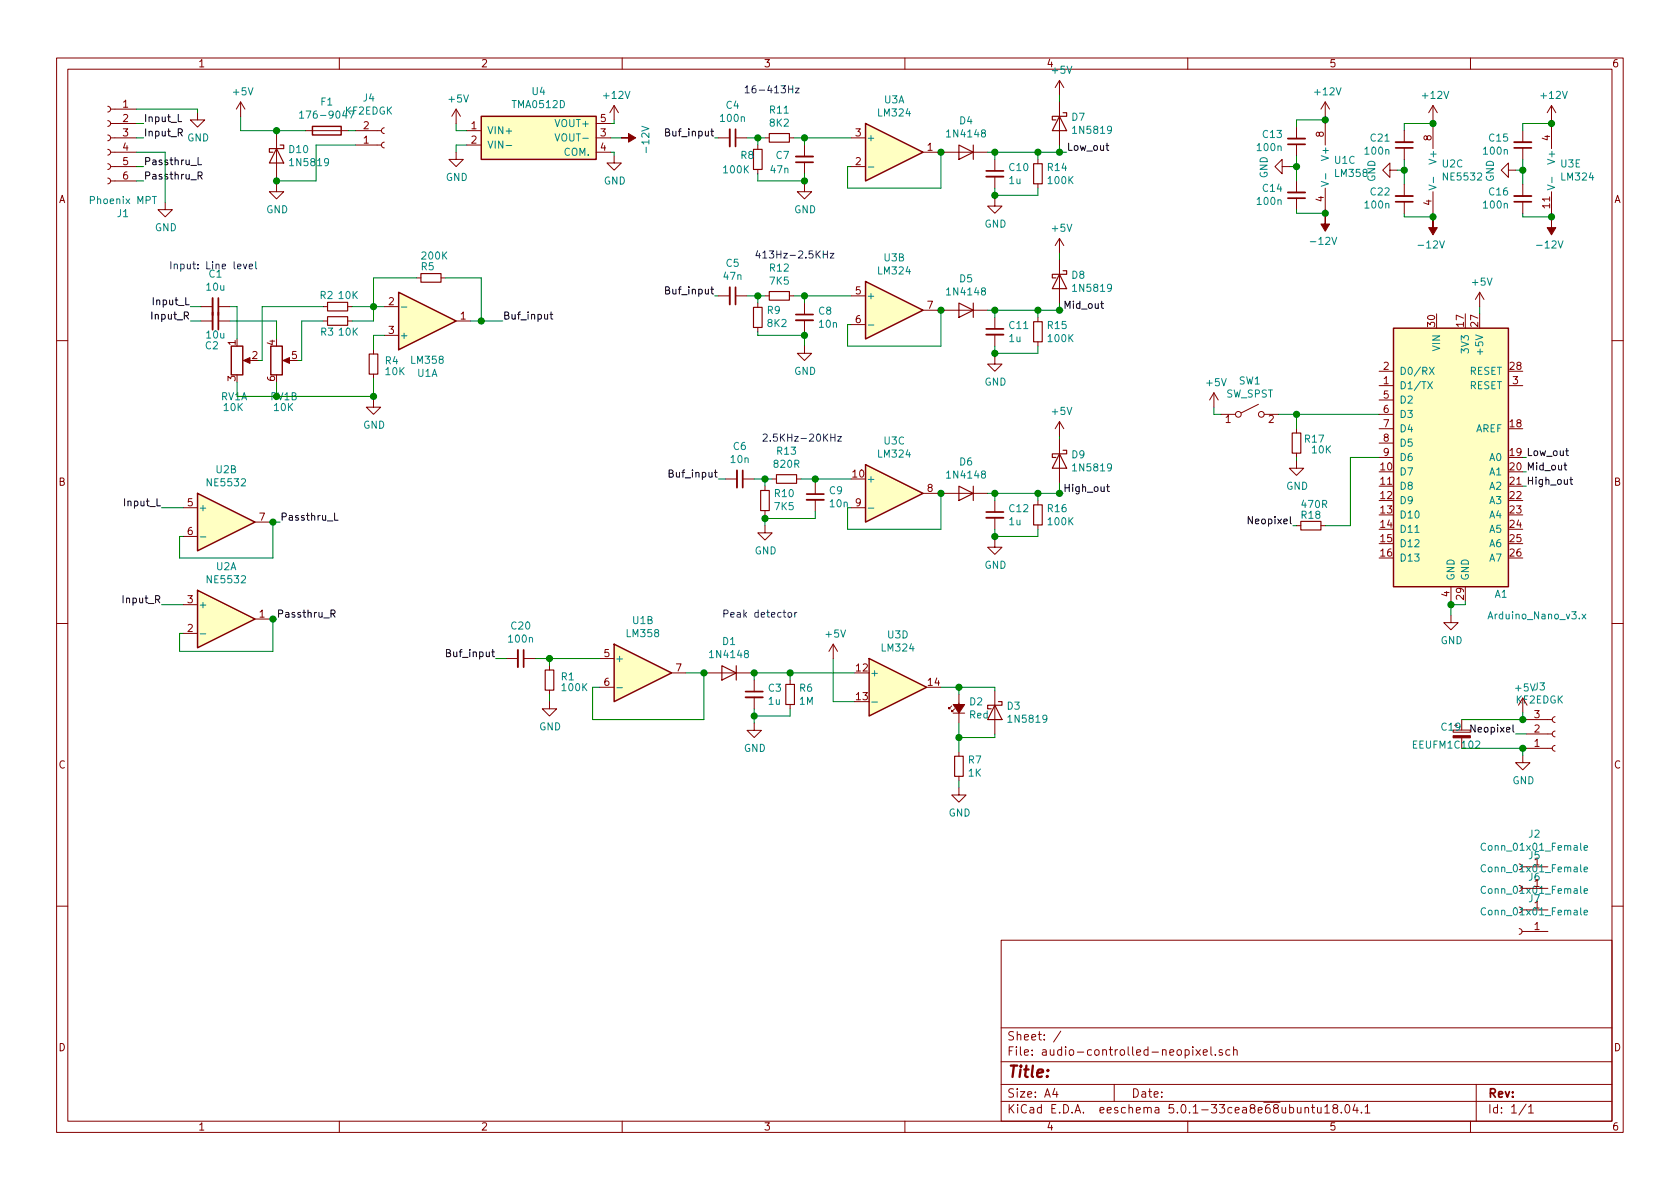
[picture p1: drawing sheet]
<svg xmlns="http://www.w3.org/2000/svg" width="297mm" height="210mm" viewBox="0 0 297 210" stroke-linecap="round" stroke-linejoin="round" font-family="sans-serif">
<g fill="none" stroke="#840000" stroke-width=".18">
<path d="M10 10.3h277v189.9h-277zM12 12.2h273v186.1h-273zM19 18.8l.4 .1 .2 .3-.2 .4-.4 .2M19.6 19.3h4.5M34.9 19.9v1.3h1.3l-1.3 1.3-1.2-1.3h1.2M42.5 18l-.7 1.3M42.5 18v2.6M42.5 18l.8 1.3M60 10.3v1.9M80.6 19.3l-.7 1.3M80.6 19.3v2.5M80.6 19.3l.8 1.3"/>
<path d="M108.6 18.7l-.8 1.2M108.6 18.7v2.5M108.6 18.7l.7 1.2M110 10.3v1.9M160 10.3v1.9M187.3 14.2v2.6M187.3 18v7.6M187.3 14.2l-.7 1.3M187.3 14.2l.8 1.3M210 10.3v1.9M234.3 18v2.6M234.3 18l-.7 1.3"/>
<path d="M234.3 18l.8 1.3M253.4 18.7v2.5M253.4 18.7l-.8 1.2M253.4 18.7l.7 1.2M260 10.3v1.9M274.3 18.7l-.7 1.2M274.3 18.7v2.5M274.3 18.7l.8 1.2M19 31.5l.4 .1 .2 .3-.2 .4-.4 .2M19 29l.4 .1 .2 .3-.2 .4-.4 .2M19 26.4l.4 .1 .2 .3-.2 .4-.4 .2M19 23.9l.4 .1 .2 .3-.2 .4-.4 .2"/>
<path d="M19 21.3l.4 .2 .2 .2-.2 .5-.4 .1M19.6 24.4h4.5M19.6 26.9h4.5M19.6 32h4.5M19.6 29.5h4.5M19.6 21.8h4.5M29.2 35.8v1.3h1.3l-1.3 1.2-1.3-1.2h1.3M48.9 32.6v1.3h1.3l-1.3 1.3-1.3-1.3h1.3M48.9 23.7v7.7M54 23.1h7.6M62.9 23.1h4.5M62.9 25.6h4.5"/>
<path d="M67.9 22.6l-.3 .1-.2 .3 .1 .4 .4 .2M67.9 25.1l-.3 .1-.2 .4 .1 .4 .4 .2M80.6 26.9v1.3h1.3l-1.3 1.3-1.2-1.3h1.2M82.5 23.1h2.6M82.5 25.6h2.6M105.4 24.4h2.5M105.4 26.9h2.5M105.4 21.8h2.5M108.6 27.6v1.2h1.3l-1.3 1.3-1.3-1.3h1.3M127 24.4h2M130 24.4h2.1M134 25.6v.8"/>
<path d="M134 30v.7M135.3 24.4h.7M139.6 24.4h.7M142.2 32.6v1.3h1.3l-1.3 1.3-1.2-1.3h1.2M142.2 25.6v2.1M142.2 28.7v2M150.5 24.4h2.5M150.5 29.5h2.5M163.2 26.9h2.5M167 26.9h7.6M175.9 35.2v1.2h1.3l-1.3 1.3-1.3-1.3h1.3M175.9 28.2v2"/>
<path d="M175.9 31.2v2.1M183.5 28.2v.8M183.5 32.5v.8M226.7 29.5v-1.3l-1.3 1.3 1.3 1.2v-1.2h1.3M229.2 22.5v2M229.2 25.5v2.1M229.2 32v2M229.2 35v2.1M234.3 21.8v3.8M234.3 33.3v3.8M245.7 30.1v-1.3l-1.2 1.3 1.2 1.3v-1.3h1.3M248.3 23.1v2"/>
<path d="M248.3 26.2v2M248.3 32.6v2.1M248.3 35.7v2M253.4 22.5v3.8M253.4 33.9v3.8M266.7 30.1v-1.3l-1.3 1.3 1.3 1.3v-1.3h1.3M269.2 23.1v2M269.2 26.2v2M269.2 32.6v2.1M269.2 35.7v2M274.3 22.5v3.8M274.3 33.9v3.8"/>
<path d="M35.6 54.2h2M35.6 56.8h2M38.6 54.2h2M38.6 56.8h2M57.1 54.2h.8M57.1 56.8h.8M61.5 54.2h.7M61.5 56.8h.7M67.9 54.2h2.6M67.9 59.3h2.6M73.7 49.1h.7M78 49.1h.7"/>
<path d="M80.6 56.8h2.6M127 52.3h2M130 52.3h2.1M134 53.6v.8M134 57.9v.8M135.3 52.3h.7M139.6 52.3h.7M142.2 53.6v2M142.2 56.6v2.1M150.5 52.3h2.5M150.5 57.4h2.5M163.2 54.9h2.5"/>
<path d="M167 54.9h7.6M175.9 56.1v2.1M175.9 59.2v2M183.5 56.1v.8M187.3 42.2v2.5M187.3 46v7.6M187.3 42.2l-.7 1.2M187.3 42.2l.8 1.2M261.6 51.7l-.7 1.3M261.6 51.7v2.5M261.6 51.7l.8 1.3M10 60.2h2"/>
<path d="M43.4 63.7h1M50.4 63.7h1M66 70.7v1.3h1.3l-1.3 1.3-1.2-1.3h1.2M66 61.8v.8M66 66.2v.7M142.2 61.2v1.3h1.3l-1.3 1.2-1.2-1.2h1.2M175.9 63.1v1.3h1.3l-1.3 1.3-1.3-1.3h1.3M183.5 60.4v.8M187.3 74.5v2.6M187.3 77.7v7.6M187.3 74.5l-.7 1.3M187.3 74.5l.8 1.3"/>
<path d="M214.6 69.5l-.7 1.2M214.6 69.5v2.5M214.6 69.5l.8 1.2M215.9 73.3h2.5M222.5 71.5l-3 1.5M223.5 73.3h2.6M229.2 75.8v.8M243.8 68.2h2.6M243.8 65.7h2.6M243.8 70.7h2.6M243.8 73.3h2.6M243.8 75.8h2.6"/>
<path d="M243.8 78.4h2.6M266.7 68.2h2.5M285 60.2h2M32.4 89.8h2.5M32.4 94.9h2.5M45.1 92.3h2.5M128.3 84.7h2M131.3 84.7h2M135.3 93v1.2h1.2l-1.2 1.3-1.3-1.3h1.3M135.3 86v.7M135.3 90.3v.8M136.5 84.7h.8"/>
<path d="M140.8 84.7h.8M144.1 85.3v2.1M144.1 88.4v2M150.5 89.8h2.5M163.2 87.2h2.5M167 87.2h7.6M175.9 95.5v1.3h1.3l-1.3 1.2-1.3-1.2h1.3M175.9 88.5v2M175.9 91.6v2M183.5 88.5v.8M183.5 92.8v.8M229.2 81.5v1.3h1.3l-1.3 1.3-1.2-1.3h1.2"/>
<path d="M229.2 80.1v.8M229.2 93h.8M233.6 93h.7M243.8 80.9h2.6M10 110.3h2M32.4 112h2.5M32.4 106.9h2.5M45.1 109.5h2.5M89.5 116.5h2.1M92.6 116.5h2M97.2 117.7v.8M106 116.5h2.6"/>
<path d="M118.7 119h2.6M125.1 119h7.6M147.3 113.9l-.7 1.3M147.3 113.9v2.6M147.3 113.9l.8 1.3M256.5 108.8v1.3h1.3l-1.3 1.3-1.2-1.3h1.2M256.5 103.8v2.5M285 110.3h2M97.2 124.1v1.2h1.2l-1.2 1.3-1.3-1.3h1.3M97.2 122v.8M106 121.5h2.6M133.3 127.9v1.3h1.3l-1.3 1.2-1.2-1.2h1.2"/>
<path d="M133.3 120.3v2M133.3 123.3v2M139.7 120.3v.7M139.7 124.6v.7M168.3 124.8l-.5 .5v-.2v.2h.2M168.5 126.1h2.1M168.8 125.3l-.5 .6v-.3v.3h.2M169.5 139.3v1.3h1.3l-1.3 1.3-1.2-1.3h1.2M169.5 122.8v5.1M169.5 133v.7M169.5 137.3v.7M175.9 122.2v7.6"/>
<path d="M256.9 129.1h3.1v.4h-3.1zM258.4 127.2v1.9M269.2 133.6v1.3h1.3l-1.3 1.2-1.2-1.2h1.2M269.2 123.4v2.6M269.9 127.2h4.5M269.9 129.8h4.5M269.9 132.3h4.5M275 126.7l-.3 .1-.3 .4 .1 .4 .5 .2M275 129.3l-.3 .1-.3 .3 .1 .4 .5 .2M275 131.8l-.3 .1-.3 .4 .1 .3 .5 .2M269.9 153.3h3.8M269.9 157.1h3.8"/>
<path d="M10 160.2h2M177 166.3h108v32h-108zM268.6 164.2l.3 .1 .2 .3-.1 .4-.4 .2M269.1 164.7h4.6M269.9 160.9h3.8M285 160.2h2M60 198.3v1.9M110 198.3v1.9M160 198.3v1.9M177 194.8h108M177 191.8h108M177 187.8h108"/>
<path d="M177 181.8h108M186.5 192.5l-.4 1h1M186.8 193v1M187.6 182.3l-1.3 2M197 191.8v3M210 198.3v1.9M210.9 185.1v.2M210.9 185.6v1M211.5 185.6l.7 1M212.2 185.6l-.7 1M212.8 186.1l.7-.1-.1-.3-.4-.1-.2 .2v.7h.6M214.1 185.1v1.3l.2 .2"/>
<path d="M214.9 186.5v.1M216.1 185.7l-.4-.1-.2 .2 .1 .2 .5 .2v.3h-.6M217.4 185.7l-.4-.1-.3 .3 .1 .6 .2 .1 .4-.1M218.1 185.7l.2-.1 .4 .1v.9M218.1 185.1v1.5M230.7 196l.2-.2 .4 .1 .1 .9M231.9 195.8h.5M232.1 195.3v1.3l.3 .2M232.9 195.8l.1 .9 .4 .1 .2-.1M233.6 195.8v1M234.2 195.8l.4-.5v1.5M234.2 196.8h.9"/>
<path d="M235.9 196l-.2-.3 .1-.3a.48 .48 0 0 1 .7 .2l-.1 .3a.52 .52 0 0 0-.7 .2 .52 .52 0 0 0 .1 .6l.4 .1 .2-.1a.48 .48 0 0 0 0-.7h-.2M237.2 196.7v.1M237.9 195.5l.3-.2a.8 .8 0 0 1 .5 .8 .8 .8 0 0 1-.5 .7l-.3-.1-.1-.4zM239.6 195.2l-.4 1.1h1M239.9 195.8v1M240.7 196.7v.1M241.4 195.8l.4-.5v1.5M241.4 196.8h.8M260 198.3v1.9M261 191.8v6.5M269.8 195.2l-1.2 2M270.3 195.8l.4-.5v1.5"/>
<path d="M270.3 196.8h.8"/>
<circle cx="218.9" cy="73.3" r=".51"/>
<circle cx="223" cy="73.3" r=".51"/>
</g>
<g fill="none" stroke="#000" stroke-width=".18">
<path d="M31.5 20.2v1.3h.6M31.5 23.4l.7-.1v-.4l-.2-.1h-.5v1.2M31.8 23.4l.4 .6M35 27.9v1.2h.6M35 31.1l.6-.1 .1-.5-.2-.1h-.5v1.3M35.3 31.1l.4 .6M195.6 25.7h.4M195.7 25.3v1.1l.3 .2M97.3 55.6h.4M97.4 55.2v1.1l.3 .1M194.6 53.7h.5M194.8 53.3v1.1l.3 .1"/>
<path d="M276.8 79.7h.5M277 79.3v1.1l.3 .2M59.2 90.7v1.3h.6M195.7 86.1h.4M195.8 85.6v1.1l.3 .2M221.4 91.4v1.2l-.7-1.2v1.2M276.5 82.3h.5M276.7 81.8v1.1l.3 .2M277.6 84.8h.5M277.7 84.4v1.1l.4 .1M58.5 108.5h.6l.1-.5-.2-.1h-.5v1.2M58.8 108.5l.4 .6"/>
<path d="M260.8 128.2v1.3l-.7-1.3v1.3"/>
</g>
<g fill="none" stroke="#008400" stroke-width=".18">
<path d="M24.1 19.3h10.8v.6M187.3 16.8v1.2M24.1 29.5h1.3M24.1 26.9h5.1v8.9M24.1 24.4h1.3M24.1 32h1.3M24.1 21.8h1.3M42.5 20.6v2.5h11.5M48.9 23.1v.6M48.9 31.4v1.2M61.6 23.1h1.3M62.9 25.6h-7v6.4h-7"/>
<path d="M80.6 21.8v1.3h1.9M82.5 25.6h-1.9v1.3M107.9 26.9h.7v.7M107.9 24.4h2M108.6 21.2v.6h-.7M126.4 24.4h.6M132.1 24.4h3.2M134 24.4v1.2M134 30.7v1.3h8.2M140.3 24.4h10.2M142.2 24.4v1.2M142.2 30.7v1.9"/>
<path d="M165.7 26.9h1.3M166.4 26.9v6.4h-16.5v-3.8h.6M174.6 26.9h14M175.9 26.9v1.3M175.9 33.3v1.9M183.5 26.9v1.3M183.5 33.3v1.2h-7.6M187.3 25.6v1.3M228 29.5h1.2M229.2 37.1v.6h5.1M229.2 27.6v4.4M234.3 20.6v1.2"/>
<path d="M234.3 37.1v1.2M234.3 21.2h-5.1v1.3M247 30.1h1.3M248.3 37.7v.6h5.1M248.3 28.2v4.4M253.4 21.8h-5.1v1.3M253.4 21.2v1.3M253.4 37.7v1.3M268 30.1h1.2M269.2 37.7v.6h5.1M269.2 28.2v4.4M274.3 21.2v1.3"/>
<path d="M274.3 37.7v1.3M274.3 21.8h-5.1v1.3M33.7 54.2h1.9M33.7 56.8h1.9M40.6 54.2h1.3v5.7M40.6 56.8h8.3v3.1M57.1 54.2h-10.7v9.5h-.7M57.1 56.8h-3.8v6.9h-.6M62.2 54.2h5.7M67.9 59.3h-1.9v2.5M73.7 49.1h-7.7v7.7h-3.8M78.7 49.1h6.4v7.7"/>
<path d="M83.2 56.8h5.7M126.4 52.3h.6M132.1 52.3h3.2M134 52.3v1.3M134 58.7v.6h8.2M140.3 52.3h10.2M142.2 52.3v1.3M142.2 58.7v2.5M165.7 54.9h1.3M166.4 54.9v6.3h-16.5v-3.8h.6M174.6 54.9h13.4M175.9 54.9v1.2"/>
<path d="M183.5 54.9v1.2M187.3 44.7v1.3M187.3 53.6v1.3M261.6 54.2v1.3M41.9 67.6v2.5h24.1M48.9 67.6v2.5M66 66.9v3.8M175.9 61.2v1.9M183.5 61.2v1.3h-7.6M187.3 77.1v.6M214.6 72v1.3h1.3M226.1 73.3h17.7"/>
<path d="M229.2 73.3v2.5M28.6 89.8h3.8M47.6 92.3h1.9M48.3 92.3v6.4h-16.6v-3.8h.7M127 84.7h1.3M133.3 84.7h3.2M135.3 84.7v1.3M135.3 91.1v1.9M141.6 84.7h8.9M144.1 84.7v.6M144.1 90.4v1.3h-8.8M165.7 87.2h1.3"/>
<path d="M166.4 87.2v6.4h-16.5v-3.8h.6M174.6 87.2h13.4M175.9 87.2v1.3M175.9 93.6v1.9M183.5 87.2v1.3M183.5 93.6v1.3h-7.6M187.3 85.3v1.9M228.6 93h.6M229.2 80.9v.6M243.8 80.9h-5v12.1h-4.5M28.6 106.9h3.8M47.6 109.5h1.3"/>
<path d="M48.3 109.5v5.7h-16.6v-3.2h.7M87.6 116.5h1.9M94.6 116.5h11.4M97.2 116.5v1.2M121.3 119h3.8M124.5 119v8.2h-19.7v-5.7h1.2M132.7 119h18.4M133.3 119v1.3M139.7 119v1.3M147.3 116.5v7.6h3.8M256.5 106.3v2.5M259.1 106.3v.6h-2.6"/>
<path d="M97.2 122.8v1.3M133.3 125.3v2.6M139.7 125.3v1.3h-6.4M166.4 121.5h9.5v.7M169.5 121.5v1.3M169.5 127.9v5.1M169.5 138v1.3M175.9 129.8v.6h-6.4M258.4 127.2h11.5M258.4 132.3h11.5M268 129.8h1.9M269.2 126v1.2"/>
<path d="M269.2 132.3v1.3"/>
</g>
<g fill="none" stroke="#840000" stroke-width=".2">
<path d="M188 19.9h.6v.7h-2.5v.6h.6M48.9 26.3l1.3 2.5h-2.6zM49.5 25.6h.7v.7h-2.6v.6h.7M133.2 26.4h1.5v3.6h-1.5zM136 23.6h3.6v1.5h-3.6zM169.5 25.6l2.6 1.3-2.6 1.3zM172.1 25.6v2.6M182.8 29h1.5v3.5h-1.5zM187.3 20.6l1.3 2.5h-2.5zM57.9 53.5h3.6v1.5h-3.6zM57.9 56h3.6v1.5h-3.6zM74.4 48.4h3.6v1.5h-3.6z"/>
<path d="M133.2 54.4h1.5v3.5h-1.5zM136 51.6h3.6v1.5h-3.6zM169.5 53.6l2.6 1.3-2.6 1.2zM172.1 53.6v2.5M182.8 56.9h1.5v3.5h-1.5zM187.3 48.5l1.3 2.5h-2.5zM188 47.9h.6v.6h-2.5v.6h.6M65.3 62.6h1.5v3.6h-1.5zM188 79.6h.6v.7h-2.5v.6h.6M228.5 76.6h1.5v3.5h-1.5zM134.5 86.7h1.5v3.6h-1.5zM137.3 83.9h3.5v1.6h-3.5z"/>
<path d="M169.5 86l2.6 1.2-2.6 1.3zM172.1 86v2.5M182.8 89.3h1.5v3.5h-1.5zM187.3 80.3l1.3 2.5h-2.5zM230 92.2h3.6v1.5h-3.6zM96.4 118.5h1.5v3.5h-1.5zM127.6 117.7l2.6 1.3-2.6 1.3zM130.2 117.7v2.6M138.9 121h1.6v3.6h-1.6zM168.8 133.7h1.5v3.6h-1.5zM175.9 124.7l1.3 2.5h-2.6zM176.5 124.1h.7v.6h-2.6v.6h.7"/>
</g>
<g fill="#008400" stroke="#008400" stroke-width=".25">
<circle cx="166.4" cy="26.9" r=".51"/>
<circle cx="142.2" cy="24.4" r=".51"/>
<circle cx="183.5" cy="26.9" r=".51"/>
<circle cx="175.9" cy="26.9" r=".51"/>
<circle cx="166.4" cy="54.9" r=".51"/>
<circle cx="142.2" cy="52.3" r=".51"/>
<circle cx="175.9" cy="54.9" r=".51"/>
<circle cx="166.4" cy="87.2" r=".51"/>
<circle cx="183.5" cy="87.2" r=".51"/>
<circle cx="175.9" cy="87.2" r=".51"/>
<circle cx="134" cy="52.3" r=".51"/>
<circle cx="142.2" cy="59.3" r=".51"/>
<circle cx="142.2" cy="32" r=".51"/>
<circle cx="175.9" cy="34.5" r=".51"/>
<circle cx="175.9" cy="62.5" r=".51"/>
<circle cx="175.9" cy="94.9" r=".51"/>
<circle cx="234.3" cy="37.7" r=".51"/>
<circle cx="234.3" cy="21.2" r=".51"/>
<circle cx="144.1" cy="84.7" r=".51"/>
<circle cx="135.3" cy="84.7" r=".51"/>
<circle cx="135.3" cy="91.7" r=".51"/>
<circle cx="134" cy="24.4" r=".51"/>
<circle cx="183.5" cy="54.9" r=".51"/>
<circle cx="229.2" cy="29.5" r=".51"/>
<circle cx="274.3" cy="38.3" r=".51"/>
<circle cx="274.3" cy="21.8" r=".51"/>
<circle cx="66" cy="54.2" r=".51"/>
<circle cx="85.1" cy="56.8" r=".51"/>
<circle cx="269.2" cy="30.1" r=".51"/>
<circle cx="187.3" cy="87.2" r=".51"/>
<circle cx="187.3" cy="54.9" r=".51"/>
<circle cx="187.3" cy="26.9" r=".51"/>
<circle cx="256.5" cy="106.9" r=".51"/>
<circle cx="229.2" cy="73.3" r=".51"/>
<circle cx="97.2" cy="116.5" r=".51"/>
<circle cx="133.4" cy="119" r=".51"/>
<circle cx="124.5" cy="119" r=".51"/>
<circle cx="133.4" cy="126.6" r=".51"/>
<circle cx="139.7" cy="119" r=".51"/>
<circle cx="169.5" cy="121.5" r=".51"/>
<circle cx="169.5" cy="130.4" r=".51"/>
<circle cx="66" cy="70.1" r=".51"/>
<circle cx="48.9" cy="23.1" r=".51"/>
<circle cx="48.9" cy="32" r=".51"/>
<circle cx="269.2" cy="127.2" r=".51"/>
<circle cx="48.3" cy="92.3" r=".51"/>
<circle cx="48.3" cy="109.5" r=".51"/>
<circle cx="248.3" cy="30.1" r=".51"/>
<circle cx="253.4" cy="38.3" r=".51"/>
<circle cx="253.4" cy="21.8" r=".51"/>
<circle cx="269.2" cy="132.3" r=".51"/>
</g>
<g fill="none" stroke="#840000" stroke-width=".33">
<path d="M129 22.9v3M140.7 27.7h3.1M174.4 31.2h3M227.7 24.5h3.1M227.7 34h3.1M246.8 25.1h3M246.8 34.7h3M267.7 25.1h3.1M267.7 34.7h3.1M37.6 52.7v5.6M129 50.8v3M140.7 56.6h3.1"/>
<path d="M174.4 59.2h3M130.3 83.2v3M142.6 88.4h3.1M174.4 91.6h3M91.6 114.9v3.1M131.8 123.3h3.1"/>
</g>
<g fill="none" stroke="#840000" stroke-width=".3">
<path d="M130 22.9v3M140.7 28.7h3.1M174.4 30.2h3M227.7 25.5h3.1M227.7 35h3.1M246.8 26.2h3M246.8 35.7h3M267.7 26.2h3.1M267.7 35.7h3.1M38.6 52.7v5.6M130 50.8v3M140.7 55.6h3.1"/>
<path d="M174.4 58.2h3M131.3 83.2v3M142.6 87.4h3.1M174.4 90.5h3M92.6 114.9v3.1M131.8 122.3h3.1"/>
</g>
<g fill="#ffffc2" stroke="#ffffc2" stroke-width=".18">
<path d="M70.5 51.7l10.1 5.1-10.1 5z"/>
<path d="M108.6 113.9l10.1 5.1-10.1 5.1z"/>
<path d="M246.4 58h20.3v45.8h-20.3z"/>
<path d="M85.1 20.6h20.3v7.6h-20.3z"/>
<path d="M34.9 104.4l10.2 5.1-10.2 5z"/>
<path d="M34.9 87.2l10.2 5.1-10.2 5.1z"/>
<path d="M153 21.8l10.2 5.1-10.2 5.1z"/>
<path d="M153 49.8l10.2 5.1-10.2 5z"/>
<path d="M153 82.2l10.2 5-10.2 5.1z"/>
<path d="M153.7 116.5l10.1 5-10.1 5.1z"/>
</g>
<g fill="none" stroke="#840000" stroke-width=".25">
<path d="M55.2 22.3h5.1v1.6h-5.1zM85.1 20.6h20.3v7.6h-20.3zM153 21.8l10.2 5.1-10.2 5.1zM70.5 51.7l10.1 5.1-10.1 5zM153 49.8l10.2 5.1-10.2 5zM246.4 58h20.3v45.8h-20.3zM40.9 61.2h2v5.1h-2zM47.9 61.2h2v5.1h-2zM34.9 87.2l10.2 5.1-10.2 5.1zM153 82.2l10.2 5-10.2 5.1zM34.9 104.4l10.2 5.1-10.2 5zM108.6 113.9l10.1 5.1-10.1 5.1z"/>
<path d="M153.7 116.5l10.1 5-10.1 5.1z"/>
</g>
<g fill="none" stroke="#008484" stroke-width=".18">
<path d="M53 20l.3-.4v1.3M26.9 34.7h.8M53 20.9h.7M89.5 25.7h1M98.1 23.7l.5 1.2 .4-1.2M153.5 29.5h1M233.6 32.1l1.3 .4-1.3 .4M234.4 30.7v1M252.7 32.7l1.2 .4-1.2 .5M253.4 31.3v1M273.6 32.7l1.3 .4-1.3 .5M274.4 31.3v1"/>
<path d="M71 54.3h1M153.5 57.5h1M252.4 67.5l.9 1.3M252.7 64.9l.9 1.3M253.3 67.5l-.9 1.3M253.6 64.9l-.9 1.3M35.4 94.9h1M153.5 89.9h1M35.4 112.1h1M279.7 108.6l.7 .8M280.4 108.6l-.7 .8M109.1 121.6h1"/>
<path d="M154.2 124.1h.9M262.7 156.8a.6 .6 0 0 0-.9 .5 .6 .6 0 0 0 .6 .7l.3-.1M262.7 149.2a.6 .6 0 0 0-.9 .4 .6 .6 0 0 0 .6 .8l.3-.2M262.7 153a.6 .6 0 0 0-.9 .5 .6 .6 0 0 0 .6 .7l.3-.2M280.1 157.6l.6-.2-.1-.2-.3-.1-.2 .2v.6h.5M280.1 149.9l.6-.1-.1-.2-.3-.1-.2 .2v.6h.5M280.1 153.7l.6-.1-.1-.2-.3-.1-.2 .2v.6h.5M262.7 160.6a.6 .6 0 0 0-.9 .5 .6 .6 0 0 0 .6 .7l.3-.1M280.1 161.4l.6-.1-.1-.3h-.3l-.2 .1v.6h.5"/>
</g>
<g fill="none" stroke="#0000c2" stroke-width=".18">
<path d="M139.4 15.8h.8M140.2 15.2v1.2M140.6 15.6h.7l-.7 .8h.7M43 46.7l.3 .8 .3-.8M44.1 47.1l.6-.1-.1-.2-.4-.1-.1 .2v.6h.5M45.2 46.3v1.1l.2 .1M145.6 44.4v1.2M145.6 45h.7M146.3 44.4v1.2M146.8 44.8h.6l-.6 .8h.6M146.9 76.8v1.2M146.9 77.4h.7"/>
<path d="M147.6 76.8v1.2M148.1 77.2h.7l-.7 .8h.7M139.4 108.4l.3-.1 .3 .2-.1 .6h-.4l-.1-.1zM140.5 108.3v.8M140.9 108.3l-.4 .2"/>
</g>
<g fill="#840000" stroke="#840000" stroke-width=".18">
<path d="M234.3 38.3v1.3h.8l-.8 1.3-.7-1.3h.7z"/>
<path d="M43.1 63.7l1.1-.5v1.1z"/>
<path d="M50 63.7l1.2-.5v1.1z"/>
<path d="M274.3 39v1.3h.8l-.8 1.2-.7-1.2h.7z"/>
<path d="M168.5 124.6h2.1l-1.1 1.5z"/>
<path d="M109.9 24.4h1.2v-.8l1.3 .8-1.3 .7v-.7z"/>
<path d="M256.9 130.1h3.1v.4h-3.1z"/>
<path d="M253.4 39v1.3h.7l-.7 1.2-.8-1.2h.8z"/>
</g>
<text font-size="2.8" fill="#840000" x="178" y="190.5">Title:</text>
<g font-size="2.1" fill="#840000">
<text x="178" y="184">Sheet: /</text>
<text x="178" y="186.7">File: audio-controlled-neopixel.sch</text>
<text x="178" y="196.9">KiCad E.D.A. eeschema 5.0.1-33cea8e68ubuntu18.04.1</text>
<text x="178" y="194.1">Size: A4</text>
<text x="200" y="194.1">Date:</text>
<text x="263" y="194.1">Rev:</text>
<text x="263" y="196.9">Id: 1/1</text>
</g>
<g font-size="1.8" fill="#840000">
<text x="35" y="11.9">1</text>
<text x="85" y="11.9">2</text>
<text x="135" y="11.9">3</text>
<text x="185" y="11.9">4</text>
<text x="235" y="11.9">5</text>
<text x="285" y="11.9">6</text>
<text x="21.7" y="19">1</text>
<text x="21.7" y="21.6">2</text>
<text x="64.3" y="22.9">2</text>
<text x="83.3" y="22.9">1</text>
<text x="106.2" y="21.6">5</text>
<text x="21.7" y="24.1">3</text>
<text x="21.7" y="26.7">4</text>
<text x="21.7" y="29.2">5</text>
<text x="64.3" y="25.4">1</text>
<text x="83.3" y="25.4">2</text>
<text x="106.2" y="24.1">3</text>
<text x="106.2" y="26.7">4</text>
<text x="151.3" y="29.2">2</text>
<text x="151.3" y="24.1">3</text>
<text x="164" y="26.7">1</text>
<text x="234.1" y="24.2" transform="rotate(-90 234.1 24.2)">8</text>
<text x="253.1" y="24.9" transform="rotate(-90 253.1 24.9)">8</text>
<text x="274.1" y="24.9" transform="rotate(-90 274.1 24.9)">4</text>
<text x="10.4" y="35.9">A</text>
<text x="21.7" y="31.7">6</text>
<text x="234.1" y="35.7" transform="rotate(-90 234.1 35.7)">4</text>
<text x="285.4" y="35.9">A</text>
<text x="253.1" y="36.3" transform="rotate(-90 253.1 36.3)">4</text>
<text x="274.1" y="36.8" transform="rotate(-90 274.1 36.8)">11</text>
<text x="68.7" y="54">2</text>
<text x="151.3" y="52.1">5</text>
<text x="68.7" y="59">3</text>
<text x="81.4" y="56.5">1</text>
<text x="151.3" y="57.1">6</text>
<text x="164" y="54.6">7</text>
<text x="253.7" y="57.7" transform="rotate(-90 253.7 57.7)">30</text>
<text x="258.8" y="57.7" transform="rotate(-90 258.8 57.7)">17</text>
<text x="261.4" y="57.7" transform="rotate(-90 261.4 57.7)">27</text>
<text x="41.7" y="61.1" transform="rotate(-90 41.7 61.1)">1</text>
<text x="44.6" y="63.5">2</text>
<text x="48.6" y="61.1" transform="rotate(-90 48.6 61.1)">4</text>
<text x="51.6" y="63.5">5</text>
<text x="244.6" y="65.4">2</text>
<text x="267" y="65.4">28</text>
<text x="41.7" y="67.4" transform="rotate(-90 41.7 67.4)">3</text>
<text x="48.6" y="67.4" transform="rotate(-90 48.6 67.4)">6</text>
<text x="244.6" y="67.9">1</text>
<text x="244.6" y="70.5">5</text>
<text x="267.5" y="67.9">3</text>
<text x="216.7" y="74.8">1</text>
<text x="224.3" y="74.8">2</text>
<text x="244.6" y="73">6</text>
<text x="244.6" y="75.6">7</text>
<text x="267" y="75.6">18</text>
<text x="244.1" y="83.2">10</text>
<text x="244.6" y="78.1">8</text>
<text x="244.6" y="80.6">9</text>
<text x="10.4" y="85.9">B</text>
<text x="33.2" y="89.5">5</text>
<text x="150.8" y="84.4">10</text>
<text x="151.3" y="89.5">9</text>
<text x="164" y="87">8</text>
<text x="244.1" y="85.7">11</text>
<text x="244.1" y="88.3">12</text>
<text x="267" y="88.3">22</text>
<text x="285.4" y="85.9">B</text>
<text x="33.2" y="94.6">6</text>
<text x="45.9" y="92.1">7</text>
<text x="244.1" y="90.8">13</text>
<text x="244.1" y="93.3">14</text>
<text x="244.1" y="95.9">15</text>
<text x="267" y="90.8">23</text>
<text x="267" y="93.3">24</text>
<text x="267" y="95.9">25</text>
<text x="244.1" y="98.4">16</text>
<text x="267" y="98.4">26</text>
<text x="33.2" y="106.7">3</text>
<text x="256.3" y="105.5" transform="rotate(-90 256.3 105.5)">4</text>
<text x="258.8" y="106" transform="rotate(-90 258.8 106)">29</text>
<text x="33.2" y="111.8">2</text>
<text x="45.9" y="109.2">1</text>
<text x="106.8" y="116.2">5</text>
<text x="119.5" y="118.7">7</text>
<text x="151.4" y="118.7">12</text>
<text x="106.8" y="121.3">6</text>
<text x="151.4" y="123.8">13</text>
<text x="164.1" y="121.3">14</text>
<text x="268" y="124.4">KF2EDGK</text>
<text x="271.3" y="129.5">2</text>
<text x="271.3" y="127">3</text>
<text x="10.4" y="135.9">C</text>
<text x="271.3" y="132.1">1</text>
<text x="285.4" y="135.9">C</text>
<text x="271.3" y="153">1</text>
<text x="262.6" y="158.1">Conn_01x01_Female</text>
<text x="271.3" y="160.6">1</text>
<text x="271.3" y="156.8">1</text>
<text x="271.3" y="164.5">1</text>
<text x="10.4" y="185.9">D</text>
<text x="285.4" y="185.9">D</text>
<text x="35" y="199.9">1</text>
<text x="85" y="199.9">2</text>
<text x="135" y="199.9">3</text>
<text x="185" y="199.9">4</text>
<text x="235" y="199.9">5</text>
<text x="285" y="199.9">6</text>
</g>
<g font-size="1.8" fill="#008484">
<text x="41.3" y="16.9">+5V</text>
<text x="64.3" y="18">J4</text>
<text x="94.1" y="16.8">U4</text>
<text x="106.9" y="17.5">+12V</text>
<text x="186.1" y="13">+5V</text>
<text x="232.6" y="16.9">+12V</text>
<text x="251.7" y="17.5">+12V</text>
<text x="272.6" y="17.5">+12V</text>
<text x="54" y="21">176-9047</text>
<text x="56.8" y="18.7">F1</text>
<text x="61" y="20.3">KF2EDGK</text>
<text x="79.4" y="18.1">+5V</text>
<text x="86.1" y="23.7">VIN+</text>
<text x="90.7" y="19.1">TMA0512D</text>
<text x="98.5" y="22.5">VOUT+</text>
<text x="127.5" y="21.6">100n</text>
<text x="128.4" y="19.2">C4</text>
<text x="136.2" y="20.1">R11</text>
<text x="136.2" y="22.4">8K2</text>
<text x="155.4" y="20.6">LM324</text>
<text x="156.4" y="18.3">U3A</text>
<text x="169.7" y="22">D4</text>
<text x="189.5" y="21.4">D7</text>
<text x="190" y="23.7">1N5819</text>
<text x="33.1" y="25">GND</text>
<text x="51.2" y="27.1">D10</text>
<text x="51.6" y="29.4">1N5819</text>
<text x="86.1" y="26.3">VIN-</text>
<text x="98.9" y="25">VOUT-</text>
<text x="99.8" y="27.6">COM.</text>
<text x="114.8" y="26.6" transform="rotate(-90 114.8 26.6)">-12V</text>
<text x="131" y="28.1">R8</text>
<text x="137.3" y="28.1">C7</text>
<text x="153.2" y="25">+</text>
<text x="167.7" y="24.3">1N4148</text>
<text x="222.4" y="26.7">100n</text>
<text x="223.3" y="24.4">C13</text>
<text x="234.9" y="28" transform="rotate(-90 234.9 28)">V+</text>
<text x="236" y="29">U1C</text>
<text x="241.5" y="27.4">100n</text>
<text x="242.4" y="25">C21</text>
<text x="254" y="28.6" transform="rotate(-90 254 28.6)">V+</text>
<text x="255.1" y="29.6">U2C</text>
<text x="262.4" y="27.4">100n</text>
<text x="263.3" y="25">C15</text>
<text x="275" y="28.6" transform="rotate(-90 275 28.6)">V+</text>
<text x="276" y="29.6">U3E</text>
<text x="78.8" y="32">GND</text>
<text x="106.8" y="32.6">GND</text>
<text x="128" y="30.7">100K</text>
<text x="136.3" y="30.7">47n</text>
<text x="178.5" y="32.6">1u</text>
<text x="178.5" y="30.2">C10</text>
<text x="185.3" y="30.2">R14</text>
<text x="185.4" y="32.6">100K</text>
<text x="223.3" y="33.9">C14</text>
<text x="224.1" y="31.5" transform="rotate(-90 224.1 31.5)">GND</text>
<text x="236.2" y="31.3">LM358</text>
<text x="242.4" y="34.6">C22</text>
<text x="243.2" y="32.2" transform="rotate(-90 243.2 32.2)">GND</text>
<text x="255.4" y="31.9">NE5532</text>
<text x="263.3" y="34.6">C16</text>
<text x="264.1" y="32.2" transform="rotate(-90 264.1 32.2)">GND</text>
<text x="276.2" y="31.9">LM324</text>
<text x="16.2" y="36.1">Phoenix MPT</text>
<text x="20.8" y="38.4">J1</text>
<text x="27.4" y="40.9">GND</text>
<text x="47.1" y="37.7">GND</text>
<text x="140.4" y="37.7">GND</text>
<text x="174.1" y="40.3">GND</text>
<text x="186.1" y="41">+5V</text>
<text x="222.4" y="36.2">100n</text>
<text x="241.5" y="36.9">100n</text>
<text x="262.4" y="36.9">100n</text>
<text x="74.5" y="47.8">R5</text>
<text x="74.7" y="45.9">200K</text>
<text x="128.4" y="47.2">C5</text>
<text x="156.4" y="46.2">U3B</text>
<text x="232.1" y="43.3">-12V</text>
<text x="251.1" y="43.9">-12V</text>
<text x="272.1" y="43.9">-12V</text>
<text x="36.6" y="51.4">10u</text>
<text x="37" y="49.1">C1</text>
<text x="56.6" y="52.9">R2</text>
<text x="59.9" y="52.9">10K</text>
<text x="128" y="49.5">47n</text>
<text x="136.2" y="48">R12</text>
<text x="136.2" y="50.3">7K5</text>
<text x="153.2" y="53">+</text>
<text x="155.4" y="48.5">LM324</text>
<text x="167.7" y="52.2">1N4148</text>
<text x="169.7" y="49.9">D5</text>
<text x="189.5" y="49.3">D8</text>
<text x="190" y="51.6">1N5819</text>
<text x="260.4" y="50.5">+5V</text>
<text x="36.6" y="59.9">10u</text>
<text x="56.7" y="59.4">R3</text>
<text x="60" y="59.4">10K</text>
<text x="70.6" y="59.9">+</text>
<text x="135.7" y="55.5">R9</text>
<text x="135.8" y="57.8">8K2</text>
<text x="144.8" y="55.6">C8</text>
<text x="144.9" y="58">10n</text>
<text x="178.5" y="58.2">C11</text>
<text x="185.3" y="58.2">R15</text>
<text x="36.3" y="61.8">C2</text>
<text x="68.1" y="64.4">R4</text>
<text x="72.8" y="64.3">LM358</text>
<text x="178.5" y="60.5">1u</text>
<text x="185.4" y="60.5">100K</text>
<text x="254.6" y="62" transform="rotate(-90 254.6 62)">VIN</text>
<text x="259.7" y="62.2" transform="rotate(-90 259.7 62.2)">3V3</text>
<text x="262.3" y="62.2" transform="rotate(-90 262.3 62.2)">+5V</text>
<text x="39" y="70.8">RV1A</text>
<text x="68.2" y="66.3">10K</text>
<text x="73.8" y="66.6">U1A</text>
<text x="140.4" y="66.3">GND</text>
<text x="174.1" y="68.2">GND</text>
<text x="213.4" y="68.3">+5V</text>
<text x="216.8" y="70.3">SW_SPST</text>
<text x="219.1" y="68">SW1</text>
<text x="247.4" y="68.8">D1/TX</text>
<text x="247.4" y="66.3">D0/RX</text>
<text x="247.4" y="71.4">D2</text>
<text x="259.8" y="66.3">RESET</text>
<text x="259.8" y="68.8">RESET</text>
<text x="39.6" y="72.7">10K</text>
<text x="48.5" y="72.7">10K</text>
<text x="64.2" y="75.8">GND</text>
<text x="186.1" y="73.4">+5V</text>
<text x="247.4" y="73.9">D3</text>
<text x="247.4" y="76.4">D4</text>
<text x="260.9" y="76.4">AREF</text>
<text x="38.3" y="83.7">U2B</text>
<text x="129.3" y="81.9">10n</text>
<text x="129.7" y="79.6">C6</text>
<text x="137" y="82.7">820R</text>
<text x="137.4" y="80.4">R13</text>
<text x="155.4" y="80.9">LM324</text>
<text x="156.4" y="78.6">U3C</text>
<text x="169.7" y="82.3">D6</text>
<text x="189.5" y="81">D9</text>
<text x="190" y="83.4">1N5819</text>
<text x="230.8" y="78.3">R17</text>
<text x="232" y="80.2">10K</text>
<text x="247.4" y="79">D5</text>
<text x="247.4" y="81.5">D6</text>
<text x="263.4" y="81.5">A0</text>
<text x="36.8" y="86">NE5532</text>
<text x="137" y="87.9">R10</text>
<text x="146.7" y="87.4">C9</text>
<text x="146.8" y="89.7">10n</text>
<text x="153.2" y="85.3">+</text>
<text x="167.7" y="84.6">1N4148</text>
<text x="227.4" y="86.6">GND</text>
<text x="230.3" y="89.8">470R</text>
<text x="247.4" y="84.1">D7</text>
<text x="247.4" y="86.6">D8</text>
<text x="247.4" y="89.1">D9</text>
<text x="263.4" y="84.1">A1</text>
<text x="263.4" y="86.6">A2</text>
<text x="263.4" y="89.1">A3</text>
<text x="35.1" y="90.4">+</text>
<text x="137" y="90.2">7K5</text>
<text x="178.5" y="92.9">1u</text>
<text x="178.5" y="90.6">C12</text>
<text x="185.3" y="90.6">R16</text>
<text x="185.4" y="92.9">100K</text>
<text x="230.1" y="91.7">R18</text>
<text x="247.4" y="91.7">D10</text>
<text x="247.4" y="94.2">D11</text>
<text x="263.4" y="91.7">A4</text>
<text x="263.4" y="94.2">A5</text>
<text x="38.3" y="100.8">U2A</text>
<text x="133.4" y="98">GND</text>
<text x="174.1" y="100.6">GND</text>
<text x="247.4" y="96.8">D12</text>
<text x="247.4" y="99.3">D13</text>
<text x="263.4" y="96.8">A6</text>
<text x="263.4" y="99.3">A7</text>
<text x="35.1" y="107.6">+</text>
<text x="36.8" y="103.1">NE5532</text>
<text x="257.2" y="102.7" transform="rotate(-90 257.2 102.7)">GND</text>
<text x="259.7" y="102.7" transform="rotate(-90 259.7 102.7)">GND</text>
<text x="264.3" y="105.7">A1</text>
<text x="90.1" y="113.6">100n</text>
<text x="90.4" y="111.3">C20</text>
<text x="110.9" y="112.7">LM358</text>
<text x="111.9" y="110.4">U1B</text>
<text x="146.1" y="112.7">+5V</text>
<text x="157" y="112.9">U3D</text>
<text x="254.7" y="113.9">GND</text>
<text x="263.5" y="109.5">Arduino_Nano_v3.x</text>
<text x="108.7" y="117.1">+</text>
<text x="125.8" y="116.4">1N4148</text>
<text x="127.8" y="114.1">D1</text>
<text x="153.8" y="119.6">+</text>
<text x="156" y="115.2">LM324</text>
<text x="99.3" y="120.3">R1</text>
<text x="99.5" y="122.2">100K</text>
<text x="135.9" y="122.3">C3</text>
<text x="135.9" y="124.6">1u</text>
<text x="141.4" y="124.6">1M</text>
<text x="141.4" y="122.3">R6</text>
<text x="171.5" y="124.7">D2</text>
<text x="178.1" y="125.5">D3</text>
<text x="268" y="122.3">+5VJ3</text>
<text x="95.3" y="129.2">GND</text>
<text x="171.4" y="127">Red</text>
<text x="178.6" y="127.8">1N5819</text>
<text x="254.9" y="129.2">C19</text>
<text x="131.5" y="133">GND</text>
<text x="171.2" y="135">R7</text>
<text x="171.2" y="137.3">1K</text>
<text x="250.1" y="132.4">EEUFM1C102</text>
<text x="267.4" y="138.7">GND</text>
<text x="167.7" y="144.4">GND</text>
<text x="270.3" y="148.1">J2</text>
<text x="262.6" y="150.4">Conn_01x01_Female</text>
<text x="262.6" y="154.2">Conn_01x01_Female</text>
<text x="270.3" y="155.7">J6</text>
<text x="270.3" y="151.9">J5</text>
<text x="262.6" y="161.9">Conn_01x01_Female</text>
<text x="270.3" y="159.6">J7</text>
</g>
<g font-size="1.8" fill="#0000c2">
<text x="131.4" y="16.5">16-413Hz</text>
<text x="29.8" y="47.6">Input: Line level</text>
<text x="133.3" y="45.7">413Hz-2.5KHz</text>
<text x="134.6" y="78.1">2.5KHz-20KHz</text>
<text x="127.6" y="109.2">Peak detector</text>
</g>
<g font-size="1.8">
<text x="25.4" y="21.6">Input_L</text>
<text x="25.4" y="24.1">Input_R</text>
<text x="25.4" y="29.2">Passthru_L</text>
<text x="118.1" y="24.1">Buf_input</text>
<text x="188.6" y="26.7">Low_out</text>
<text x="25.4" y="31.7">Passthru_R</text>
<text x="27.3" y="54">Input_L</text>
<text x="118.1" y="52.1">Buf_input</text>
<text x="27.1" y="56.5">Input_R</text>
<text x="88.9" y="56.5">Buf_input</text>
<text x="188" y="54.6">Mid_out</text>
<text x="22.2" y="89.5">Input_L</text>
<text x="118.7" y="84.4">Buf_input</text>
<text x="188" y="87">High_out</text>
<text x="49.5" y="92.1">Passthru_L</text>
<text x="221.2" y="92.7">Neopixel</text>
<text x="22" y="106.7">Input_R</text>
<text x="48.9" y="109.2">Passthru_R</text>
<text x="79.4" y="116.2">Buf_input</text>
<text x="260.6" y="129.5">Neopixel</text>
</g>
<g font-size="1.8" fill="#008400">
<text x="47.9" y="70.8">RV1B</text>
<text x="267" y="80.6">19 Low_out</text>
<text x="267" y="83.2">20 Mid_out</text>
<text x="267" y="85.7">21 High_out</text>
</g>
</svg>
